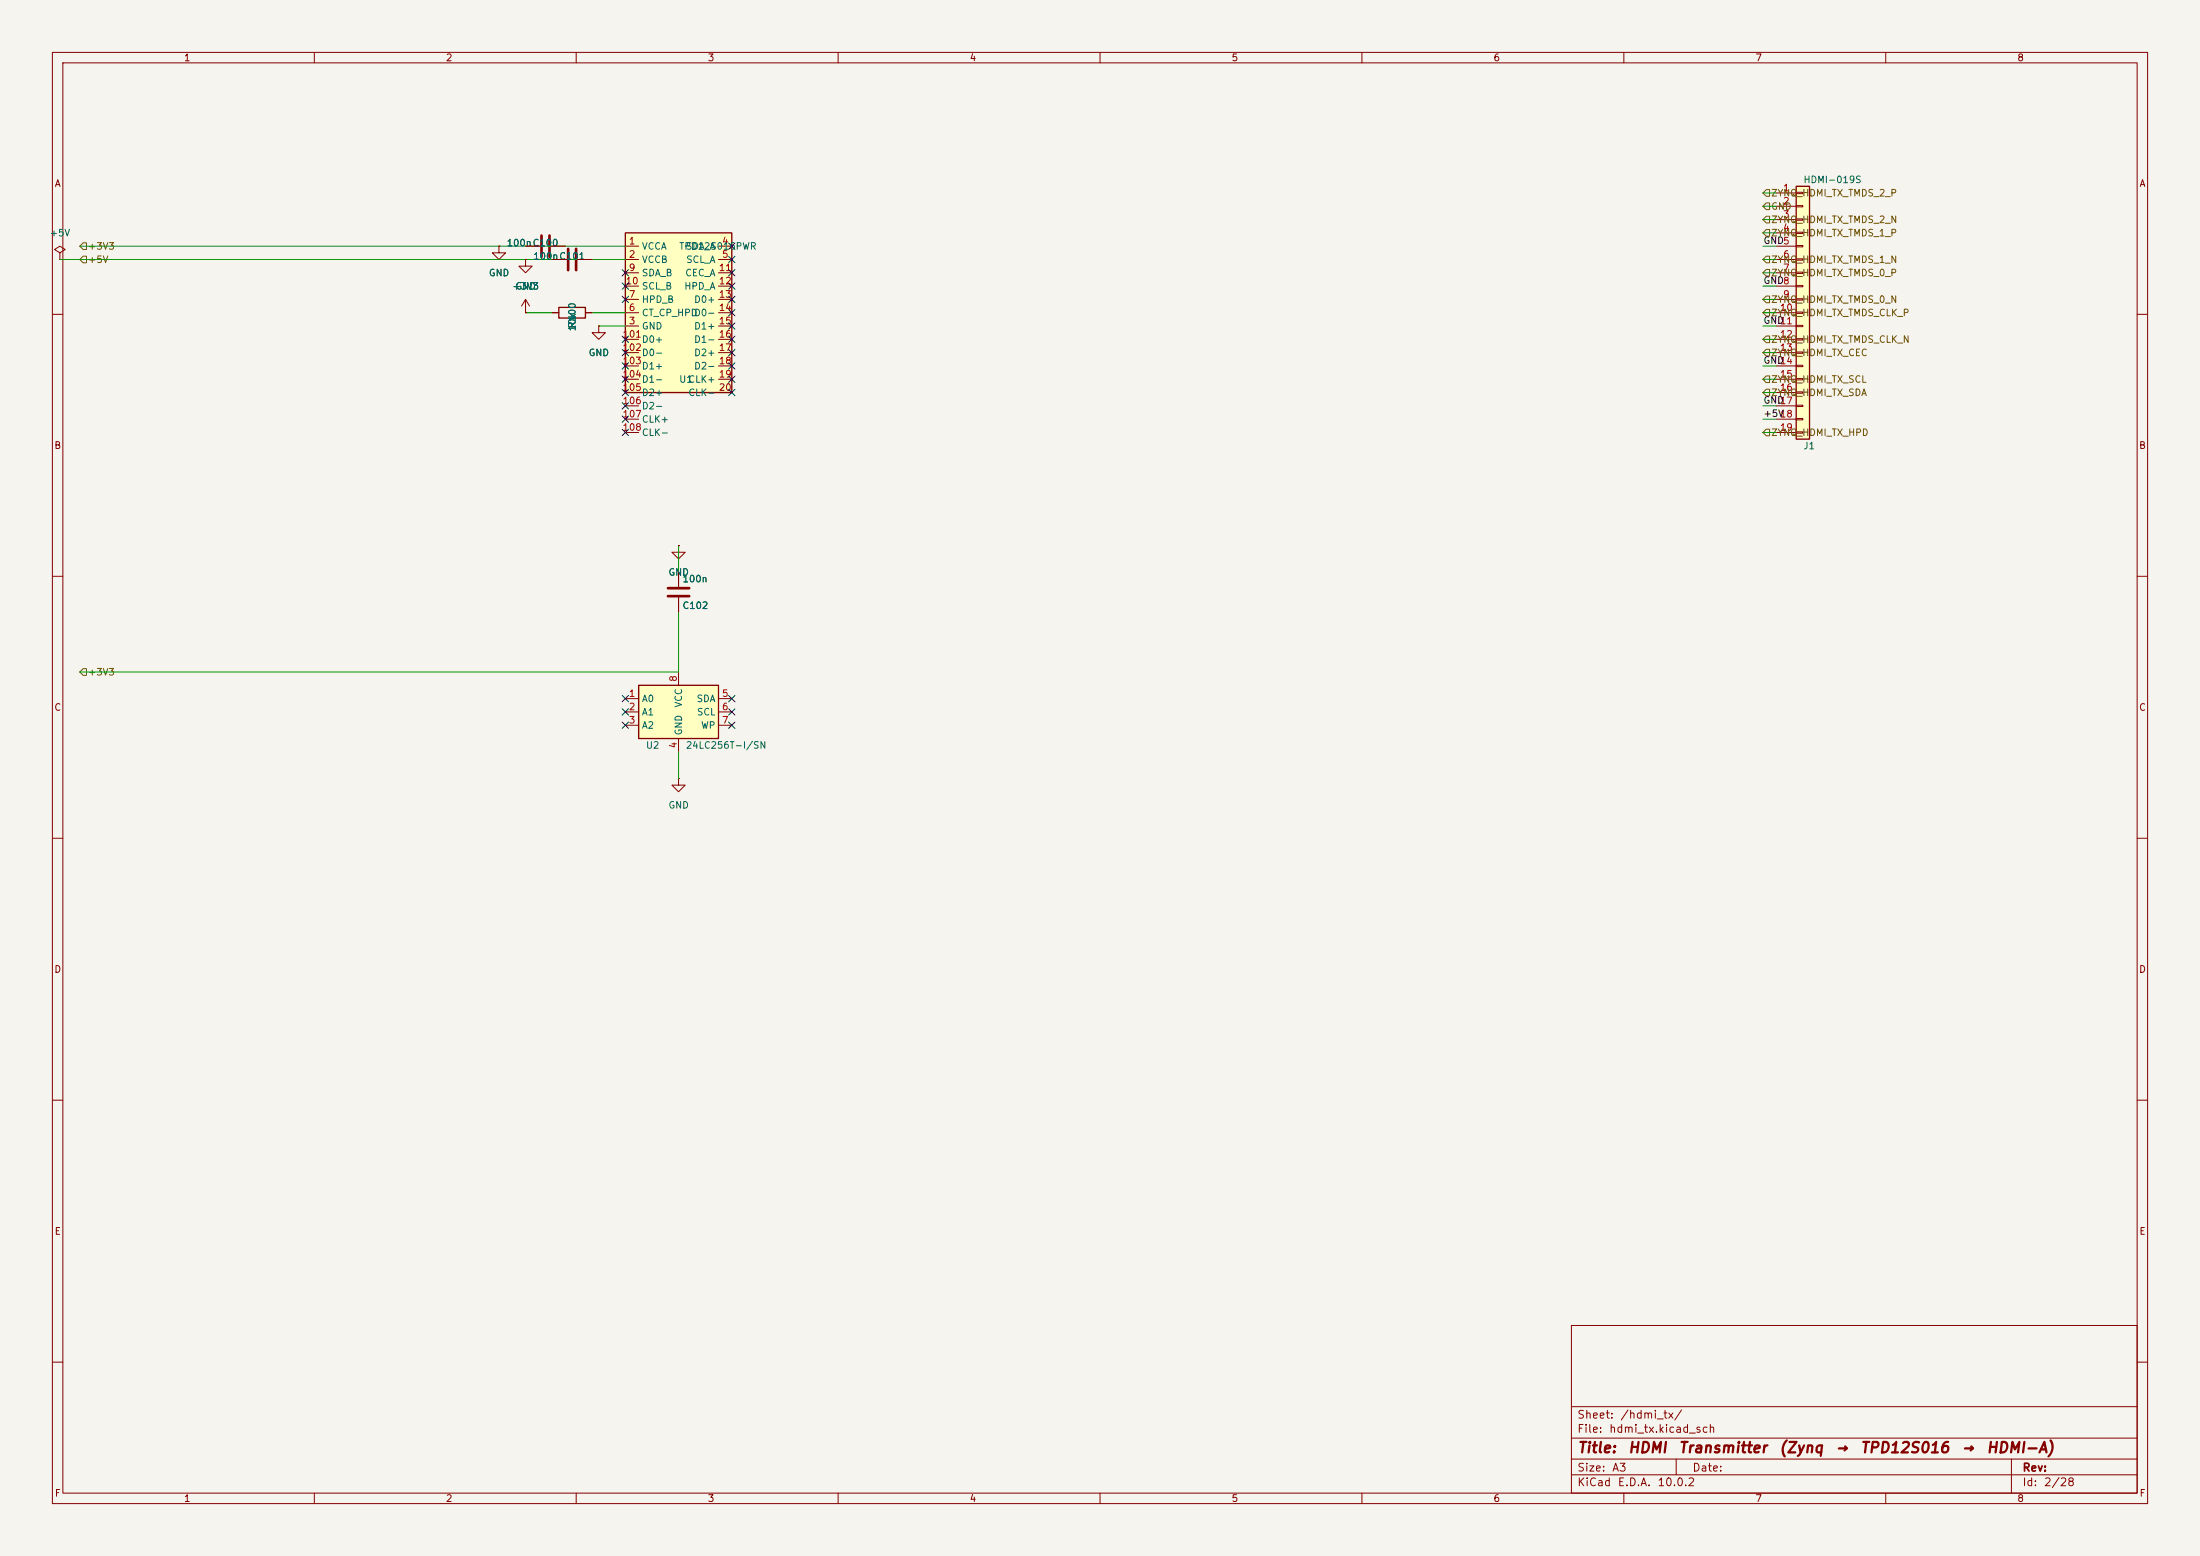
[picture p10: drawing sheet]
<svg xmlns="http://www.w3.org/2000/svg" width="420mm" height="297mm" viewBox="0 0 420 297" stroke-linecap="round" stroke-linejoin="round" font-family="sans-serif">
<path d="M0 0h420v297h-420z" fill="#f5f4ef" stroke="#f5f4ef" stroke-width=".19"/>
<g fill="none" stroke="#840000" stroke-width=".19">
<path d="M10 10h400v277h-400zM12 12h396v273h-396zM60 10v2M110 10v2M160 10v2M210 10v2M260 10v2M310 10v2M360 10v2M10 60h2M408 60h2M10 110h2"/>
<path d="M408 110h2M10 160h2M408 160h2M10 210h2M408 210h2M300 253h108v32h-108zM10 260h2M300 278.5h108M300 274.5h108M300 268.5h108M320 278.5v3M384 278.5v6.5"/>
<path d="M408 260h2M60 285v2M110 285v2M160 285v2M210 285v2M260 285v2M300 281.5h108M310 285v2M360 285v2"/>
</g>
<path d="M119.4 44.5h20.3v30.4h-20.3z" fill="#ffffc2"/>
<path d="M119.4 44.5h20.3v30.4h-20.3z" fill="none" stroke="#840000" stroke-width=".25"/>
<g fill="none" stroke="#840000" stroke-width=".19">
<path d="M100.3 47h2.8M105.2 47h2.7M119.4 47h2.5M119.4 49.5h2.5M119.4 59.7h2.5M119.4 57.2h2.5M119.4 52.1h2.5M119.4 54.6h2.5M137.2 47h2.5M137.2 49.5h2.5M137.2 59.7h2.5M137.2 57.2h2.5"/>
<path d="M137.2 52.1h2.5M137.2 54.6h2.5M119.4 62.2h2.5M119.4 64.8h2.5M119.4 67.3h2.5M119.4 69.9h2.5M119.4 72.4h2.5M119.4 74.9h2.5M119.4 77.5h2.5M137.2 62.2h2.5M137.2 64.8h2.5M137.2 67.3h2.5"/>
<path d="M137.2 69.9h2.5M137.2 72.4h2.5M137.2 74.9h2.5M119.4 80h2.5M119.4 82.6h2.5"/>
</g>
<path d="M103.4 45v4M104.9 45v4" fill="none" stroke="#840000" stroke-width=".51"/>
<path d="M121.9 130.8h15.3v10.2h-15.3z" fill="#ffffc2"/>
<path d="M106.7 58.7h5.1v2h-5.1zM121.9 130.8h15.3v10.2h-15.3z" fill="none" stroke="#840000" stroke-width=".25"/>
<g fill="none" stroke="#840000" stroke-width=".19">
<path d="M95.2 47v1.3h1.3l-1.3 1.2-1.2-1.2h1.2M95.2 47h.1M100.3 49.5v1.3h1.3l-1.3 1.3-1.2-1.3h1.2M100.3 49.5h.1M100.3 59.7h.1M100.3 57.2l-.7 1.2M100.3 57.2l.8 1.2M100.3 57.2v2.5M105.4 49.5h2.8M105.4 59.7h1.3M110.2 49.5h2.8M111.8 59.7h1.2"/>
<path d="M114.3 62.2v1.3h1.3l-1.3 1.3-1.3-1.3h1.3M114.3 62.2h.1M129.5 104.1v1.3h1.3l-1.3 1.3-1.2-1.3h1.2M129.5 104.1h.1M129.5 109.2v2.8M129.5 114v2.8M119.4 133.4h2.5M119.4 135.9h2.5M119.4 138.4h2.5M129.5 128.3v2.5M137.2 133.4h2.5M137.2 135.9h2.5"/>
<path d="M137.2 138.4h2.5M129.5 141v2.5"/>
</g>
<path d="M108.5 47.5v4.1M110 47.5v4.1M127.5 112.3h4.1M127.5 113.8h4.1" fill="none" stroke="#840000" stroke-width=".51"/>
<path d="M342.9 35.6h2.5v48.2h-2.5z" fill="#ffffc2"/>
<path d="M342.9 35.6h2.5v48.2h-2.5z" fill="none" stroke="#840000" stroke-width=".25"/>
<g fill="none" stroke="#840000" stroke-width=".19">
<path d="M339.1 36.8h3.8M339.1 39.4h3.8M342.9 36.7h1.3v.3h-1.3zM342.9 39.2h1.3v.3h-1.3zM11.4 48.3l1-.7-1-.6-1 .6 1 .7v1.2M11.4 49.5h.1M95.2 47h.1M100.3 59.7h.1M100.3 49.5h.1M100.3 47h2.8M105.2 47h2.7M105.4 49.5h2.8"/>
<path d="M105.4 59.7h1.3M110.2 49.5h2.8M111.8 59.7h1.2M339.1 41.9h3.8M339.1 44.5h3.8M339.1 47h3.8M339.1 49.5h3.8M339.1 52.1h3.8M339.1 54.6h3.8M339.1 57.2h3.8M339.1 59.7h3.8M342.9 41.8h1.3v.2h-1.3z"/>
<path d="M342.9 44.3h1.3v.3h-1.3zM342.9 46.9h1.3v.2h-1.3zM342.9 49.4h1.3v.3h-1.3zM342.9 51.9h1.3v.3h-1.3zM342.9 54.5h1.3v.2h-1.3zM342.9 57h1.3v.3h-1.3zM342.9 59.6h1.3v.2h-1.3zM114.3 62.2h.1M339.1 62.2h3.8M339.1 64.8h3.8M339.1 67.3h3.8M339.1 69.9h3.8"/>
<path d="M339.1 72.4h3.8M339.1 74.9h3.8M339.1 77.5h3.8M342.9 62.1h1.3v.3h-1.3zM342.9 64.6h1.3v.3h-1.3zM342.9 67.2h1.3v.2h-1.3zM342.9 69.7h1.3v.3h-1.3zM342.9 72.3h1.3v.2h-1.3zM342.9 74.8h1.3v.3h-1.3zM342.9 77.3h1.3v.3h-1.3zM342.9 79.9h1.3v.2h-1.3zM339.1 80h3.8"/>
<path d="M339.1 82.6h3.8M342.9 82.4h1.3v.3h-1.3zM129.5 104.1h.1M129.5 109.2v2.8M129.5 114v2.8M129.5 148.6v1.3h1.3l-1.3 1.2-1.2-1.2h1.2M129.5 148.6h.1"/>
</g>
<g fill="none" stroke="#725600" stroke-width=".19">
<path d="M337.2 36.2h.6v1.3h-.6l-.7-.7zM337.2 38.7h.6v1.3h-.6l-.7-.6zM15.2 49.5l.7-.6h.6v1.3h-.6zM15.2 47l.7-.6h.6v1.2h-.6zM337.2 59.1h.6v1.2h-.6l-.7-.6zM337.2 56.5h.6v1.3h-.6l-.7-.6zM337.2 51.4h.6v1.3h-.6l-.7-.6zM337.2 41.3h.6v1.2h-.6l-.7-.6zM337.2 48.9h.6v1.3h-.6l-.7-.7zM337.2 43.8h.6v1.3h-.6l-.7-.6zM337.2 66.7h.6v1.2h-.6l-.7-.6zM337.2 64.1h.6v1.3h-.6l-.7-.6z"/>
<path d="M337.2 71.8h.6v1.2h-.6l-.7-.6zM337.2 74.3h.6v1.3h-.6l-.7-.7zM337.2 81.9h.6v1.3h-.6l-.7-.6zM15.2 128.3l.7-.7h.6v1.3h-.6z"/>
</g>
<g fill="none" stroke="#009600" stroke-width=".19">
<path d="M336.5 36.8h2.6M336.5 39.4h2.6M11.4 49.5h108M15.2 47h104.2M100.3 59.7h5.1M113 59.7h6.4M336.5 49.5h2.6M336.5 47h2.6M336.5 41.9h2.6M336.5 44.5h2.6M336.5 52.1h2.6M336.5 59.7h2.6"/>
<path d="M336.5 57.2h2.6M336.5 54.6h2.6M114.3 62.2h5.1M336.5 62.2h2.6M336.5 64.8h2.6M336.5 67.3h2.6M336.5 69.9h2.6M336.5 72.4h2.6M336.5 74.9h2.6M336.5 77.5h2.6M336.5 80h2.6M336.5 82.6h2.6"/>
<path d="M129.5 104.1v5.1M129.5 116.8v11.5h-114.3M129.5 143.5v5.1"/>
</g>
<g fill="none" stroke="#000084" stroke-width=".19">
<path d="M118.8 54l1.2 1.2M118.8 51.5l1.2 1.2M118.8 56.5l1.2 1.3M120 54l-1.2 1.2M120 51.5l-1.2 1.2M120 56.5l-1.2 1.3M139.1 59.1l1.2 1.2M139.1 56.5l1.2 1.3M139.1 54l1.2 1.2M139.1 46.4l1.2 1.2M139.1 48.9l1.2 1.2M139.1 51.5l1.2 1.2"/>
<path d="M140.3 59.1l-1.2 1.2M140.3 56.5l-1.2 1.3M140.3 54l-1.2 1.2M140.3 48.9l-1.2 1.2M140.3 46.4l-1.2 1.2M140.3 51.5l-1.2 1.2M118.8 79.4l1.2 1.2M118.8 76.9l1.2 1.2M118.8 74.3l1.2 1.2M118.8 71.8l1.2 1.2M118.8 69.2l1.2 1.3M118.8 66.7l1.2 1.2"/>
<path d="M118.8 64.2l1.2 1.2M120 79.4l-1.2 1.2M120 76.9l-1.2 1.2M120 74.3l-1.2 1.2M120 71.8l-1.2 1.2M120 69.2l-1.2 1.3M120 66.7l-1.2 1.2M120 64.2l-1.2 1.2M139.1 69.2l1.2 1.3M139.1 66.7l1.2 1.2M139.1 71.8l1.2 1.2M139.1 64.2l1.2 1.2"/>
<path d="M139.1 74.3l1.2 1.2M139.1 61.6l1.2 1.2M140.3 69.2l-1.2 1.3M140.3 66.7l-1.2 1.2M140.3 71.8l-1.2 1.2M140.3 61.6l-1.2 1.2M140.3 64.2l-1.2 1.2M140.3 74.3l-1.2 1.2M118.8 81.9l1.2 1.3M120 81.9l-1.2 1.3M118.8 132.7l1.2 1.3M118.8 137.8l1.2 1.2"/>
<path d="M118.8 135.3l1.2 1.2M120 132.7l-1.2 1.3M120 137.8l-1.2 1.2M120 135.3l-1.2 1.2M139.1 137.8l1.2 1.2M139.1 135.3l1.2 1.2M139.1 132.7l1.2 1.3M140.3 137.8l-1.2 1.2M140.3 135.3l-1.2 1.2M140.3 132.7l-1.2 1.3"/>
</g>
<g font-size="2" fill="#840000">
<text x="301" y="277.8">Title:</text>
<text x="310.7" y="277.8">HDMI</text>
<text x="320.3" y="277.8">Transmitter</text>
<text x="339.5" y="277.8">(Zynq</text>
<text x="350.2" y="277.8">→</text>
<text x="355" y="277.8">TPD12S016</text>
<text x="374.3" y="277.8">→</text>
<text x="379.1" y="277.8">HDMI-A)</text>
</g>
<g font-size="1.5" fill="#840000">
<text x="301" y="273.8">File:</text>
<text x="301" y="271.1">Sheet:</text>
<text x="307.1" y="273.8">hdmi_tx.kicad_sch</text>
<text x="309.2" y="271.1">/hdmi_tx/</text>
<text x="301" y="281.2">Size:</text>
<text x="307.6" y="281.2">A3</text>
<text x="323" y="281.2">Date:</text>
<text x="386" y="281.2">Rev:</text>
<text x="301" y="284">KiCad</text>
<text x="308.7" y="284">E.D.A.</text>
<text x="316.3" y="284">10.0.2</text>
<text x="386" y="284">Id:</text>
<text x="390.1" y="284">2/28</text>
</g>
<g font-size="1.3" fill="#840000">
<text x="35" y="12">1</text>
<text x="85" y="12">2</text>
<text x="135" y="12">3</text>
<text x="185" y="12">4</text>
<text x="235" y="12">5</text>
<text x="285" y="12">6</text>
<text x="335" y="12">7</text>
<text x="385" y="12">8</text>
<text x="10.3" y="36">A</text>
<text x="408.3" y="36">A</text>
<text x="10.3" y="86">B</text>
<text x="408.2" y="86">B</text>
<text x="10.3" y="136">C</text>
<text x="408.2" y="136">C</text>
<text x="10.3" y="186">D</text>
<text x="408.2" y="186">D</text>
<text x="10.3" y="236">E</text>
<text x="408.3" y="236">E</text>
<text x="10.3" y="286">F</text>
<text x="35" y="287">1</text>
<text x="85" y="287">2</text>
<text x="135" y="287">3</text>
<text x="185" y="287">4</text>
<text x="235" y="287">5</text>
<text x="285" y="287">6</text>
<text x="335" y="287">7</text>
<text x="385" y="287">8</text>
<text x="408.3" y="286">F</text>
</g>
<g font-size="1.3" fill="#006464">
<text x="344.2" y="35.3">HDMI-019S</text>
<text x="9.4" y="45.4">+5V</text>
<text x="96.6" y="47.3">100nC100</text>
<text x="122.4" y="48">VCCA</text>
<text x="129.5" y="48">TPD12S016PWR</text>
<text x="130.8" y="48">SDA_A</text>
<text x="93.2" y="53">GND</text>
<text x="101.7" y="49.9">100nC101</text>
<text x="122.4" y="50.5">VCCB</text>
<text x="122.4" y="53">SDA_B</text>
<text x="130.7" y="53">CEC_A</text>
<text x="130.9" y="50.5">SCL_A</text>
<text x="97.7" y="55.6">+3V3</text>
<text x="98.3" y="55.6">GND</text>
<text x="122.4" y="58.1">HPD_B</text>
<text x="122.4" y="55.6">SCL_B</text>
<text x="130.5" y="55.6">HPD_A</text>
<text x="132.4" y="58.1">D0+</text>
<text x="110.2" y="63.3" transform="rotate(-90 110.2 63.3)">10k</text>
<text x="110.2" y="62.8" transform="rotate(-90 110.2 62.8)">R100</text>
<text x="122.4" y="63.2">GND</text>
<text x="122.4" y="60.7">CT_CP_HPD</text>
<text x="122.4" y="65.7">D0+</text>
<text x="132.4" y="60.7">D0-</text>
<text x="132.4" y="63.2">D1+</text>
<text x="132.4" y="65.7">D1-</text>
<text x="112.3" y="68.3">GND</text>
<text x="122.4" y="68.3">D0-</text>
<text x="122.4" y="70.8">D1+</text>
<text x="132.4" y="68.3">D2+</text>
<text x="132.4" y="70.8">D2-</text>
<text x="122.4" y="73.4">D1-</text>
<text x="122.4" y="75.9">D2+</text>
<text x="129.5" y="73.4">U1</text>
<text x="131.3" y="73.4">CLK+</text>
<text x="131.3" y="75.9">CLK-</text>
<text x="122.4" y="78.4">D2-</text>
<text x="122.4" y="81">CLK+</text>
<text x="122.4" y="83.5">CLK-</text>
<text x="344.2" y="86.1">J1</text>
<text x="127.5" y="110.2">GND</text>
<text x="130.2" y="111.5">100n</text>
<text x="130.2" y="116.5">C102</text>
<text x="122.4" y="134.3">A0</text>
<text x="122.4" y="136.9">A1</text>
<text x="130.5" y="135.1" transform="rotate(-90 130.5 135.1)">VCC</text>
<text x="132.9" y="134.3">SDA</text>
<text x="132.9" y="136.9">SCL</text>
<text x="122.4" y="139.4">A2</text>
<text x="123.2" y="143.2">U2</text>
<text x="130.5" y="140.5" transform="rotate(-90 130.5 140.5)">GND</text>
<text x="130.8" y="143.2">24LC256T-I/SN</text>
<text x="133.7" y="139.4">WP</text>
<text x="127.5" y="154.6">GND</text>
</g>
<g font-size="1.3" fill="#725600">
<text x="338" y="37.8">ZYNQ_HDMI_TX_TMDS_2_P</text>
<text x="338" y="40.3">GND</text>
<text x="16.7" y="48">+3V3</text>
<text x="338" y="42.9">ZYNQ_HDMI_TX_TMDS_2_N</text>
<text x="338" y="45.4">ZYNQ_HDMI_TX_TMDS_1_P</text>
<text x="16.7" y="50.5">+5V</text>
<text x="338" y="53">ZYNQ_HDMI_TX_TMDS_0_P</text>
<text x="338" y="50.5">ZYNQ_HDMI_TX_TMDS_1_N</text>
<text x="338" y="58.1">ZYNQ_HDMI_TX_TMDS_0_N</text>
<text x="338" y="65.7">ZYNQ_HDMI_TX_TMDS_CLK_N</text>
<text x="338" y="60.7">ZYNQ_HDMI_TX_TMDS_CLK_P</text>
<text x="338" y="68.3">ZYNQ_HDMI_TX_CEC</text>
<text x="338" y="73.4">ZYNQ_HDMI_TX_SCL</text>
<text x="338" y="75.9">ZYNQ_HDMI_TX_SDA</text>
<text x="338" y="83.5">ZYNQ_HDMI_TX_HPD</text>
<text x="16.7" y="129.2">+3V3</text>
</g>
<g font-size="1.3" fill="#a90000">
<text x="340.3" y="36.8">1</text>
<text x="340.3" y="39.3">2</text>
<text x="340.3" y="41.9">3</text>
<text x="119.9" y="47">1</text>
<text x="137.7" y="47">4</text>
<text x="340.3" y="44.4">4</text>
<text x="119.9" y="49.5">2</text>
<text x="119.9" y="52">9</text>
<text x="137.1" y="52">11</text>
<text x="137.7" y="49.5">5</text>
<text x="340.3" y="49.5">6</text>
<text x="340.3" y="52">7</text>
<text x="119.3" y="54.6">10</text>
<text x="119.9" y="59.7">6</text>
<text x="119.9" y="57.1">7</text>
<text x="137.1" y="54.6">12</text>
<text x="137.1" y="57.1">13</text>
<text x="137.1" y="59.7">14</text>
<text x="339.7" y="59.7">10</text>
<text x="340.3" y="57.1">9</text>
<text x="118.7" y="64.7">101</text>
<text x="119.9" y="62.2">3</text>
<text x="137.1" y="62.2">15</text>
<text x="137.1" y="64.7">16</text>
<text x="339.7" y="62.2">11</text>
<text x="339.7" y="64.7">12</text>
<text x="118.7" y="67.3">102</text>
<text x="118.7" y="69.8">103</text>
<text x="137.1" y="67.3">17</text>
<text x="137.1" y="69.8">18</text>
<text x="339.7" y="67.3">13</text>
<text x="339.7" y="69.8">14</text>
<text x="118.7" y="72.4">104</text>
<text x="118.7" y="74.9">105</text>
<text x="118.7" y="77.4">106</text>
<text x="137.1" y="72.4">19</text>
<text x="137.1" y="74.9">20</text>
<text x="339.7" y="72.4">15</text>
<text x="339.7" y="74.9">16</text>
<text x="339.7" y="77.4">17</text>
<text x="118.7" y="80">107</text>
<text x="118.7" y="82.5">108</text>
<text x="339.7" y="80">18</text>
<text x="339.7" y="82.5">19</text>
<text x="129.5" y="130.2" transform="rotate(-90 129.5 130.2)">8</text>
<text x="119.9" y="133.3">1</text>
<text x="119.9" y="135.9">2</text>
<text x="137.7" y="133.3">5</text>
<text x="137.7" y="135.9">6</text>
<text x="119.9" y="138.4">3</text>
<text x="129.5" y="142.9" transform="rotate(-90 129.5 142.9)">4</text>
<text x="137.7" y="138.4">7</text>
</g>
<g font-size="1.3" fill="#0f0f0f">
<text x="336.5" y="46.9">GND5</text>
<text x="336.5" y="54.5">GND8</text>
<text x="336.5" y="62.1">GND</text>
<text x="336.5" y="69.7">GND</text>
<text x="336.5" y="77.3">GND</text>
<text x="336.5" y="79.9">+5V</text>
</g>
</svg>
